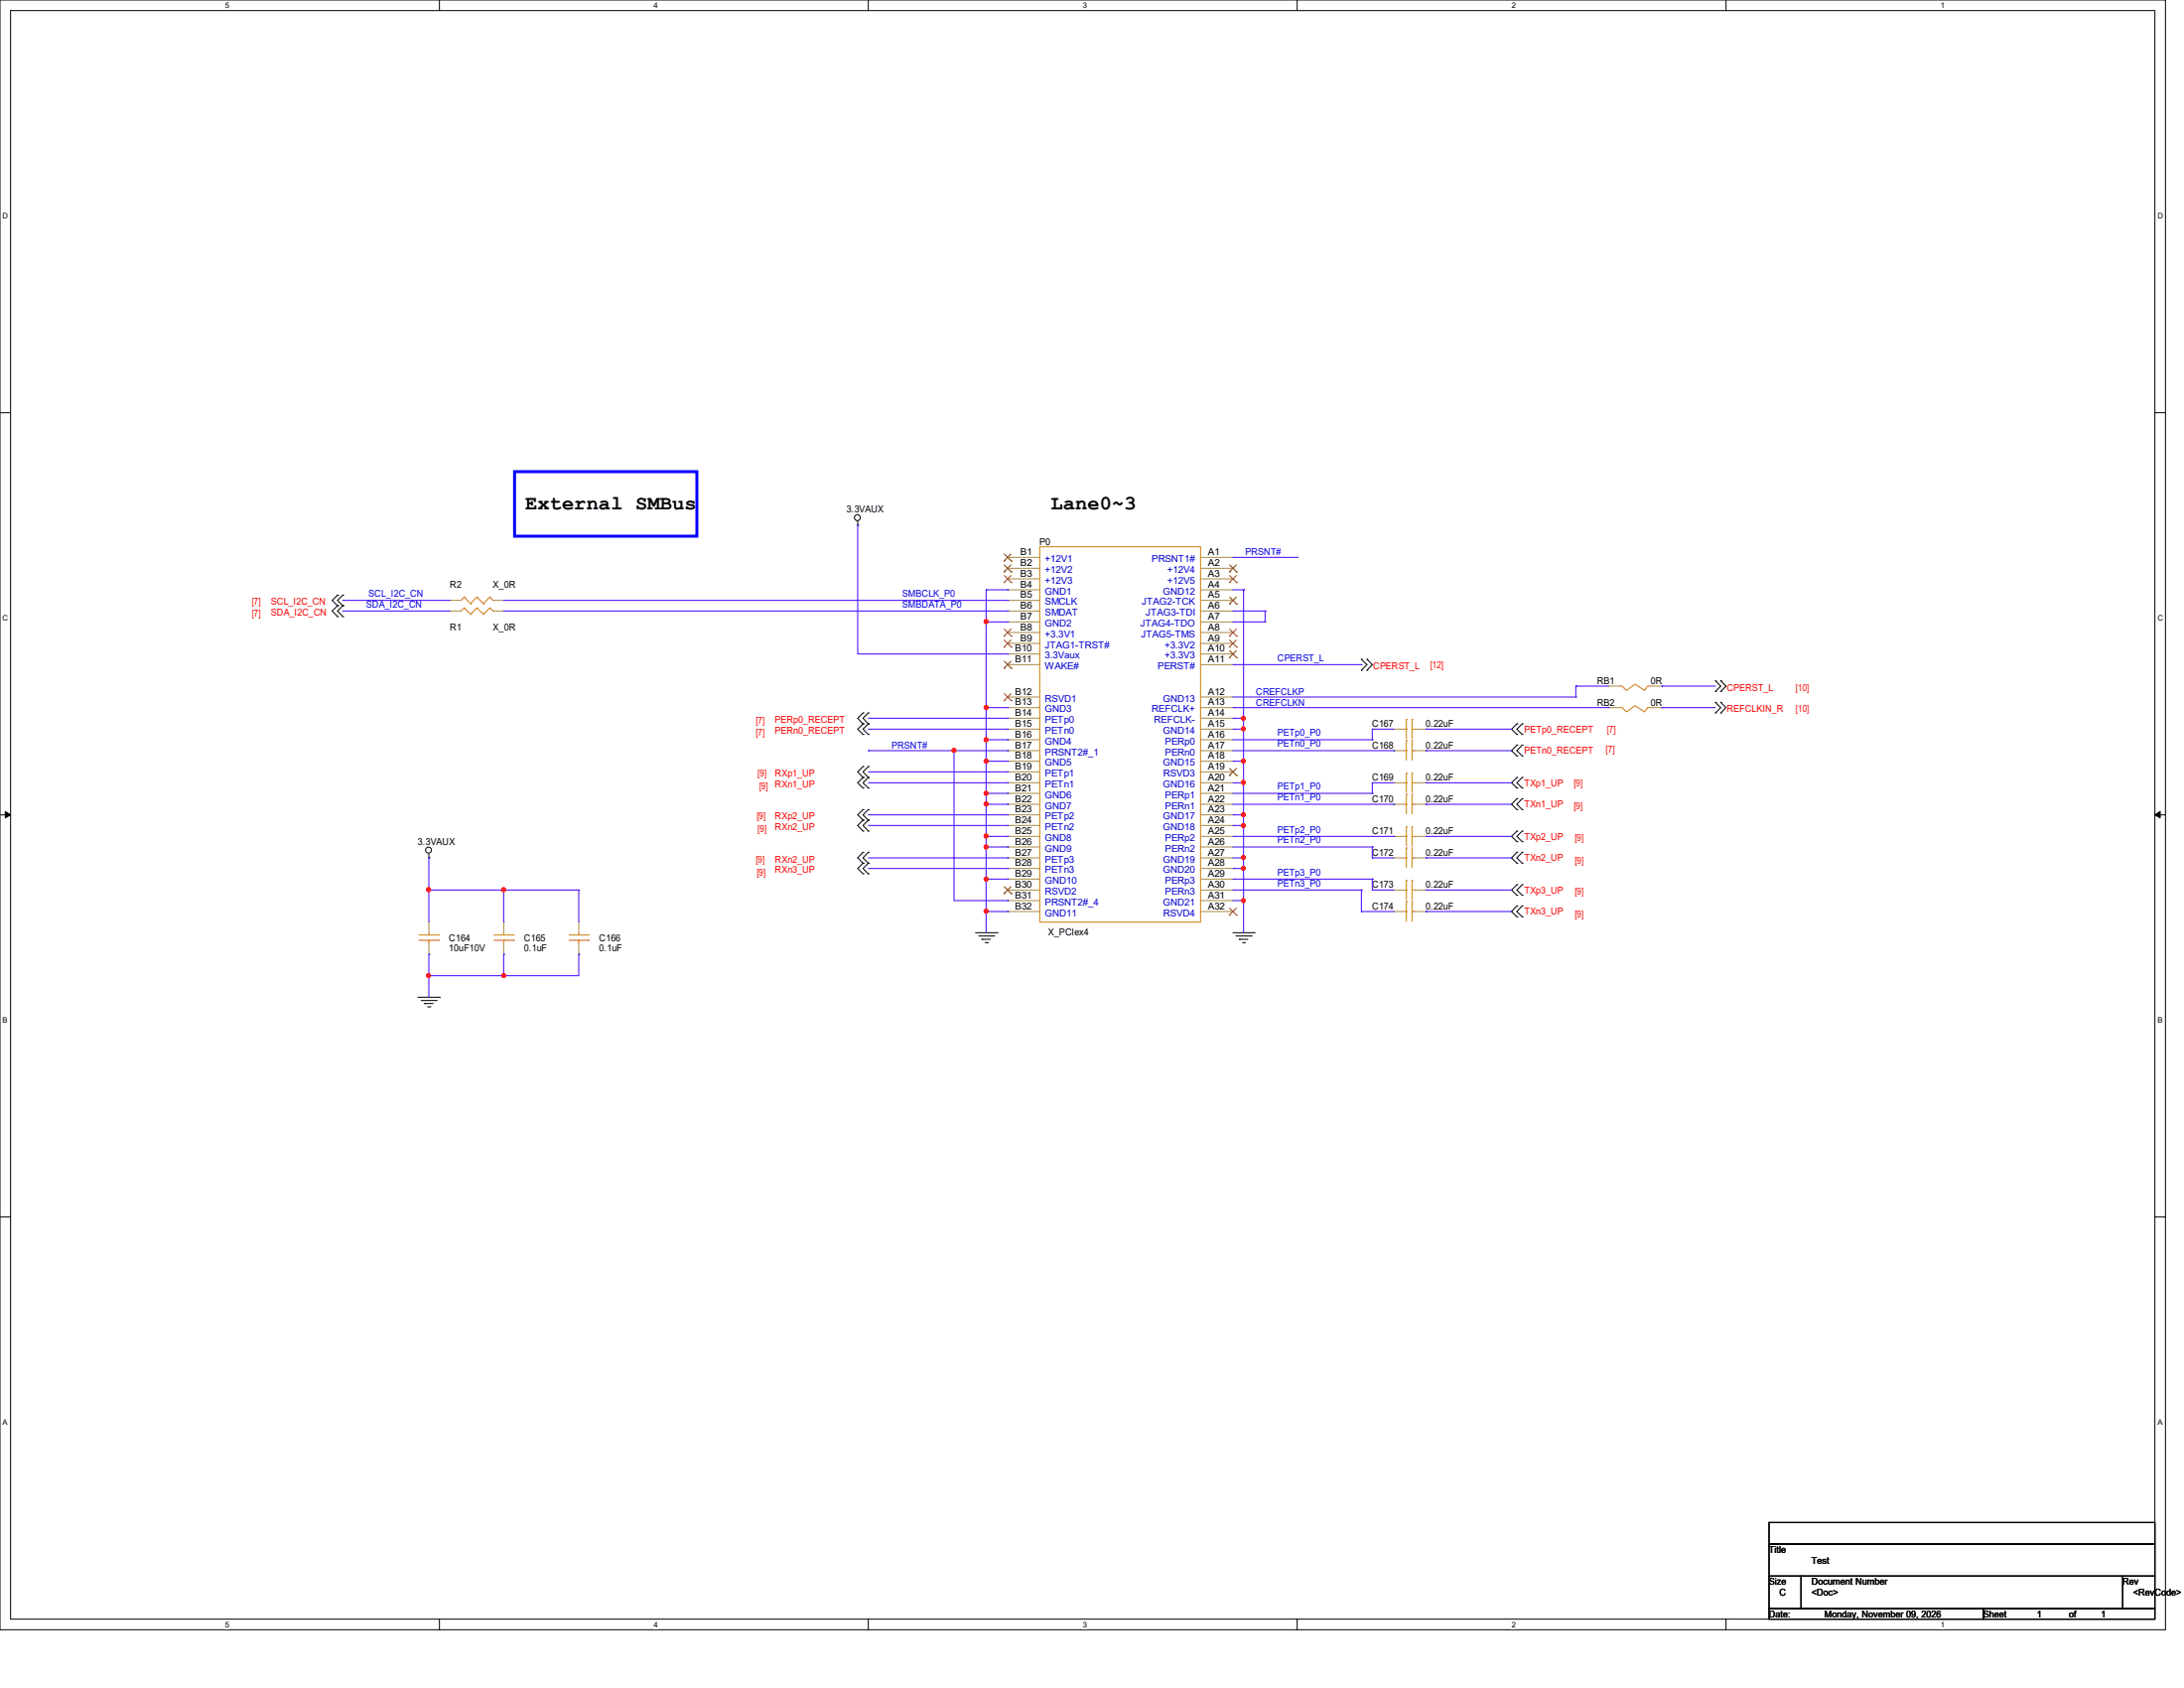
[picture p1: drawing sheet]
<svg xmlns="http://www.w3.org/2000/svg" width="279mm" height="216mm" viewBox="0 0 279 216" stroke-linecap="round" stroke-linejoin="round" font-family="sans-serif">
<path d="M0 0h277v208.4h-277zM1.4 1.4h274.3v205.7h-274.3z" fill="none" stroke="#000" stroke-width=".13"/>
<g fill="#fff">
<path d="M28.8 .1h.5v1.1h-.5z"/>
<path d="M28.8 207.2h.5v1.1h-.5z"/>
</g>
<path d="M56.2 0v1.4M56.2 207.1v1.3" fill="none" stroke="#000" stroke-width=".13"/>
<g fill="#fff">
<path d="M83.7 .1h.5v1.1h-.5z"/>
<path d="M83.7 207.2h.5v1.1h-.5z"/>
</g>
<path d="M111.1 0v1.4M111.1 207.1v1.3" fill="none" stroke="#000" stroke-width=".13"/>
<g fill="#fff">
<path d="M138.5 .1h.6v1.1h-.6z"/>
<path d="M138.5 207.2h.6v1.1h-.6z"/>
</g>
<path d="M165.9 0v1.4M165.9 207.1v1.3" fill="none" stroke="#000" stroke-width=".13"/>
<g fill="#fff">
<path d="M193.4 .1h.5v1.1h-.5z"/>
<path d="M193.4 207.2h.5v1.1h-.5z"/>
</g>
<path d="M220.8 0v1.4M220.8 207.1v1.3" fill="none" stroke="#000" stroke-width=".13"/>
<g fill="#fff">
<path d="M248.2 .1h.6v1.1h-.6z"/>
<path d="M248.2 207.2h.6v1.1h-.6z"/>
<path d="M.3 27.1h.8v1.1h-.8z"/>
<path d="M276 27.1h.7v1.1h-.7z"/>
<path d="M.3 78.5h.8v1.1h-.8z"/>
<path d="M276 78.5h.7v1.1h-.7z"/>
</g>
<path d="M0 52.8h1.4M275.7 52.8h1.3" fill="none" stroke="#000" stroke-width=".13"/>
<g fill="#fff">
<path d="M.3 129.9h.7v1.1h-.7z"/>
<path d="M276 129.9h.6v1.1h-.6z"/>
</g>
<path d="M0 104.2h1.4M275.7 104.2h1.3" fill="none" stroke="#000" stroke-width=".13"/>
<path d="M.7 103.8l.7 .4-.7 .4zM275.7 104.2l.7-.4v.8z" fill="#000" stroke="#000" stroke-width=".13"/>
<g fill="#fff">
<path d="M.3 181.4h.7v1.1h-.7z"/>
<path d="M276 181.4h.6v1.1h-.6z"/>
</g>
<g fill="none" stroke="#000" stroke-width=".13">
<path d="M43.2 76.1h.1M43.2 77.5h.1M43.2 78.9h.1M43.2 76.1l-.7 .7 .7 .7M43.2 77.5l-.7 .6 .7 .8M43.9 76.1h.1M43.9 77.5h.1M43.9 78.9h.1M43.9 76.1l-.7 .7 .7 .7M43.9 77.5l-.7 .6 .7 .8M109.7 67.2h.1M109.7 66.6v.6"/>
<path d="M110.4 91.2h.1M110.4 92.6h.1M110.4 93.9h.1M110.4 98h.1M110.4 99.4h.1M110.4 91.2l-.7 .7 .7 .7M110.4 92.6l-.7 .7 .7 .6M110.4 98l-.7 .7 .7 .7M110.4 99.4l-.7 .7 .7 .7M111.1 91.2h.1M111.1 92.6h.1M111.1 93.9h.1"/>
<path d="M111.1 98h.1M111.1 99.4h.1M111.1 91.2l-.7 .7 .7 .7M111.1 92.6l-.7 .7 .7 .6M111.1 98l-.7 .7 .7 .7M111.1 99.4l-.7 .7 .7 .7M174.2 84.3h.1M174.2 85.7h.1M174.2 84.3l.7 .7-.7 .7M174.9 84.3h.1M174.9 85.7h.1M174.9 84.3l.7 .7-.7 .7"/>
<path d="M194.1 92.6h.1M194.1 93.9h.1M194.1 95.3h.1M194.1 96.7h.1M194.1 99.4h.1M194.1 92.6l-.7 .7 .7 .6M194.1 95.3l-.7 .7 .7 .7M194.1 99.4l-.7 .7 .7 .7M194.7 93.9h.1M194.7 92.6h.1M194.7 96.7h.1M194.7 95.3h.1"/>
<path d="M194.7 99.4h.1M194.7 92.6l-.6 .7 .6 .6M194.7 95.3l-.6 .7 .6 .7M194.7 99.4l-.6 .7 .6 .7M219.5 87.1h.1M219.5 88.4h.1M219.5 89.8h.1M219.5 91.2h.1M219.5 87.1l.6 .7-.6 .6M219.5 89.8l.6 .7-.6 .7M220.1 87.1h.1M220.1 88.4h.1"/>
<path d="M220.1 89.8h.1M220.1 91.2h.1M220.1 87.1l.7 .7-.7 .6M220.1 89.8l.7 .7-.7 .7M54.9 109.7h.1M54.9 109.2v.5M110.4 100.8h.1M110.4 103.5h.1M110.4 104.9h.1M110.4 106.3h.1M110.4 109h.1M110.4 110.4h.1"/>
<path d="M110.4 111.8h.1M110.4 103.5l-.7 .7 .7 .7M110.4 104.9l-.7 .7 .7 .7M110.4 109l-.7 .7 .7 .7M110.4 110.4l-.7 .7 .7 .7M111.1 100.8h.1M111.1 103.5h.1M111.1 104.9h.1M111.1 106.3h.1M111.1 109h.1M111.1 110.4h.1M111.1 111.8h.1"/>
<path d="M111.1 103.5l-.7 .7 .7 .7M111.1 104.9l-.7 .7 .7 .7M111.1 109l-.7 .7 .7 .7M111.1 110.4l-.7 .7 .7 .7M124.8 119.3h2.8M125.2 119.7h1.9M127.1 119.7h.1M127.6 119.3h.1M157.7 119.3h2.7M158.1 119.7h2M160.1 119.7h.1M160.4 119.3h.1"/>
<path d="M194.1 100.8h.1M194.1 102.2h.1M194.1 103.5h.1M194.1 106.3h.1M194.1 107.7h.1M194.1 109h.1M194.1 110.4h.1M194.1 113.2h.1M194.1 114.5h.1M194.1 115.9h.1M194.1 117.3h.1M194.1 102.2l-.7 .7 .7 .6"/>
<path d="M194.1 106.3l-.7 .7 .7 .7M194.1 109l-.7 .7 .7 .7M194.1 113.2l-.7 .6 .7 .7M194.1 115.9l-.7 .7 .7 .7M194.7 100.8h.1M194.7 103.5h.1M194.7 102.2h.1M194.7 107.7h.1M194.7 106.3h.1M194.7 110.4h.1M194.7 109h.1M194.7 114.5h.1"/>
<path d="M194.7 113.2h.1M194.7 117.3h.1M194.7 115.9h.1M194.7 102.2l-.6 .7 .6 .6M194.7 106.3l-.6 .7 .6 .7M194.7 109l-.6 .7 .6 .7M194.7 113.2l-.6 .6 .6 .7M194.7 115.9l-.6 .7 .6 .7M53.5 127.6h2.7M53.9 128h1.9M54.3 128.4h.1M54.3 128.4h1.1"/>
<path d="M54.7 128.8h.3M55 128.8h.1M55.8 128h.1M56.2 127.6h.1M125.6 120.1h.1M125.6 120.1h1.1M126 120.6h.3M126.3 120.6h.1M158.5 120.1h.1M158.5 120.1h1.1M159 120.6h.2M159.2 120.6h.1"/>
<path d="M0 155.7h1.4M275.7 155.7h1.3M226.3 194.7h49.4v2.8h-49.4zM226.3 197.5h49.4v4.1h-49.4zM226.3 201.6h4.1v4.1h-4.1zM226.3 205.7h27.4v1.4h-27.4zM230.4 201.6h41.2v4.1h-41.2zM253.7 205.7h22v1.4h-22zM271.6 201.6h4.1v4.1h-4.1z"/>
<circle cx="109.7" cy="66.2" r=".38"/>
<circle cx="54.8" cy="108.7" r=".38"/>
</g>
<path d="M65.8 60.3h23.4v8.3h-23.4z" fill="none" stroke="#00f" stroke-width=".38"/>
<g fill="none" stroke="#cc8006" stroke-width=".13">
<path d="M59.4 76.4h.1M59.4 77.8h.1M59.4 76.4l-.4 .4M59.4 76.4l.8 .8M59.4 77.8l-.4 .3M59.4 77.8l.8 .8M60.2 77.2h.1M60.2 78.6h.1M61 76.4h.1M61 77.8h.1M61 76.4l-.8 .8M61 76.4l.8 .8"/>
<path d="M61 77.8l-.8 .8M61 77.8l.8 .8M61.8 77.2h.1M61.8 78.6h.1M62.7 76.4h.1M62.7 77.8h.1M62.7 76.4l-.9 .8M62.7 76.4l.4 .4M62.7 77.8l-.9 .8M62.7 77.8l.4 .3M63.1 76.8h.1M63.1 78.1h.1"/>
<path d="M133 69.9h20.6v48h-20.6zM179.7 96h.2M179.7 93.3h.2M179.9 96h.1M179.9 94.7h.1M179.9 93.3h.1M179.9 92h.1M179.9 98.9h.1M179.9 92v2.5M179.9 94.7v2.5M179.9 98.9v2.4M180.6 94.7h.1"/>
<path d="M180.6 96h.1M180.6 92h.1M180.6 93.3h.1M180.6 98.9h.1M180.6 96h.4M180.6 92v2.5M180.6 94.7v2.5M180.6 98.9v2.4M180.6 93.3h.4M207.1 87.8h.4l.6 .5 1.1-.8 1.2 .8 .4-.5h.4M207.1 90.5h.4l.6 .6 1.1-.8 1.2 .8 .4-.6h.4M53.6 119.6h2.5"/>
<path d="M54.9 119.6h.1M54.9 119.3v.3M56.1 119.6h.1M63.2 119.6h2.5M64.4 119.6h.1M64.4 119.3v.3M65.7 119.6h.1M72.8 119.6h2.5M74 119.6h.1M74 119.3v.3M75.3 119.6h.1M179.7 107h.2"/>
<path d="M179.7 109.7h.2M179.7 100.1h.2M179.7 102.9h.2M179.7 113.8h.2M179.7 116.6h.2M179.9 107h.1M179.9 105.7h.1M179.9 109.7h.1M179.9 108.5h.1M179.9 100.1h.1M179.9 102.9h.1M179.9 101.6h.1"/>
<path d="M179.9 113.8h.1M179.9 112.6h.1M179.9 116.6h.1M179.9 115.3h.1M179.9 101.6v2.5M179.9 105.7v2.5M179.9 108.5v2.5M179.9 112.6v2.5M179.9 115.3v2.5M180.6 105.7h.1M180.6 107h.1M180.6 108.5h.1"/>
<path d="M180.6 109.7h.1M180.6 100.1h.1M180.6 101.6h.1M180.6 102.9h.1M180.6 112.6h.1M180.6 113.8h.1M180.6 115.3h.1M180.6 116.6h.1M180.6 101.6v2.5M180.6 105.7v2.5M180.6 108.5v2.5M180.6 112.6v2.5"/>
<path d="M180.6 115.3v2.5M180.6 107h.4M180.6 109.7h.4M180.6 100.1h.4M180.6 102.9h.4M180.6 113.8h.4M180.6 116.6h.4M53.6 120.3h2.5M54.9 120.3h.1M54.9 120.3v.4M56.1 120.3h.1M63.2 120.3h2.5"/>
<path d="M64.4 120.3h.1M64.4 120.3v.4M65.7 120.3h.1M72.8 120.3h2.5M74 120.3h.1M74 120.3v.4M75.3 120.3h.1"/>
</g>
<g fill="none" stroke="#a84" stroke-width=".13">
<path d="M57.6 76.8h.1M57.6 78.1h.1M57.6 76.8h1.4M57.6 78.1h1.4M63.1 76.8h1.3M63.1 78.1h1.3M64.4 76.8h.1M64.4 78.1h.1M128.9 71.3h.1M128.9 72.7h.1M128.9 74h.1M128.9 75.4h.1"/>
<path d="M128.9 76.8h.1M128.9 78.1h.1M128.9 79.5h.1M128.9 76.8h4.1M128.9 78.1h4.1M128.9 71.3h4.1M128.9 72.7h4.1M128.9 74h4.1M128.9 75.4h4.1M128.9 79.5h4.1M153.6 76.8h4.1M153.6 78.1h4.1"/>
<path d="M153.6 71.3h4.1M153.6 72.7h4.1M153.6 74h4.1M153.6 75.4h4.1M153.6 79.5h4.1M157.7 71.3h.1M157.7 72.7h.1M157.7 74h.1M157.7 75.4h.1M157.7 76.8h.1M157.7 78.1h.1M157.7 79.5h.1"/>
<path d="M128.9 80.9h.1M128.9 82.3h.1M128.9 83.7h.1M128.9 85h.1M128.9 89.2h.1M128.9 90.5h.1M128.9 91.9h.1M128.9 93.3h.1M128.9 94.6h.1M128.9 96h.1M128.9 97.4h.1M128.9 98.7h.1"/>
<path d="M128.9 96h4.1M128.9 93.3h4.1M128.9 90.5h4.1M128.9 80.9h4.1M128.9 82.3h4.1M128.9 83.7h4.1M128.9 85h4.1M128.9 89.2h4.1M128.9 91.9h4.1M128.9 94.6h4.1M128.9 97.4h4.1M128.9 98.7h4.1"/>
<path d="M153.6 96h4.1M153.6 93.3h4.1M153.6 90.5h4.1M153.6 80.9h4.1M153.6 82.3h4.1M153.6 83.7h4.1M153.6 85h4.1M153.6 89.2h4.1M153.6 91.9h4.1M153.6 94.6h4.1M153.6 97.4h4.1M153.6 98.7h4.1"/>
<path d="M157.7 80.9h.1M157.7 82.3h.1M157.7 83.7h.1M157.7 85h.1M157.7 89.2h.1M157.7 90.5h.1M157.7 91.9h.1M157.7 93.3h.1M157.7 94.6h.1M157.7 96h.1M157.7 97.4h.1M157.7 98.7h.1"/>
<path d="M178.3 96h.1M178.3 93.3h.1M178.3 96h1.4M178.3 93.3h1.4M181 96h1.4M181 93.3h1.4M182.4 96h.1M182.4 93.3h.1M205.7 87.8h.1M205.7 90.5h.1M205.7 87.8h1.4M205.7 90.5h1.4"/>
<path d="M211.2 87.8h1.4M211.2 90.5h1.4M212.6 87.8h.1M212.6 90.5h.1M54.9 117.9h.1M54.9 117.9v1.4M64.4 117.9h.1M64.4 117.9v1.4M74 117.9h.1M74 117.9v1.4M128.9 100.1h.1M128.9 101.5h.1"/>
<path d="M128.9 102.9h.1M128.9 104.2h.1M128.9 105.6h.1M128.9 107h.1M128.9 108.3h.1M128.9 109.7h.1M128.9 111.1h.1M128.9 112.4h.1M128.9 113.8h.1M128.9 115.2h.1M128.9 116.6h.1M128.9 107h4.1"/>
<path d="M128.9 109.7h4.1M128.9 100.1h4.1M128.9 102.9h4.1M128.9 113.8h4.1M128.9 116.6h4.1M128.9 101.5h4.1M128.9 104.2h4.1M128.9 105.6h4.1M128.9 108.3h4.1M128.9 111.1h4.1M128.9 112.4h4.1M128.9 115.2h4.1"/>
<path d="M153.6 107h4.1M153.6 109.7h4.1M153.6 100.1h4.1M153.6 102.9h4.1M153.6 113.8h4.1M153.6 116.6h4.1M153.6 101.5h4.1M153.6 104.2h4.1M153.6 105.6h4.1M153.6 108.3h4.1M153.6 111.1h4.1M153.6 112.4h4.1"/>
<path d="M153.6 115.2h4.1M157.7 100.1h.1M157.7 101.5h.1M157.7 102.9h.1M157.7 104.2h.1M157.7 105.6h.1M157.7 107h.1M157.7 108.3h.1M157.7 109.7h.1M157.7 111.1h.1M157.7 112.4h.1M157.7 113.8h.1"/>
<path d="M157.7 115.2h.1M157.7 116.6h.1M178.3 107h.1M178.3 109.7h.1M178.3 100.1h.1M178.3 102.9h.1M178.3 113.8h.1M178.3 116.6h.1M178.3 107h1.4M178.3 109.7h1.4M178.3 100.1h1.4M178.3 102.9h1.4"/>
<path d="M178.3 113.8h1.4M178.3 116.6h1.4M181 107h1.4M181 109.7h1.4M181 100.1h1.4M181 102.9h1.4M181 113.8h1.4M181 116.6h1.4M182.4 107h.1M182.4 109.7h.1M182.4 100.1h.1M182.4 102.9h.1"/>
<path d="M182.4 113.8h.1M182.4 116.6h.1M54.9 122h.1M54.9 120.7v1.3M64.4 122h.1M64.4 120.7v1.3M74 122h.1M74 120.7v1.3"/>
</g>
<g fill="none" stroke="#804000" stroke-width=".13">
<path d="M128.4 71.8h.1M128.4 73.2h.1M128.4 74.5h.1M128.5 70.9l.9 .9M128.5 72.3l.9 .9M128.5 73.6l.9 .9M129.3 70.9l-.9 .9M129.3 72.3l-.9 .9M129.3 73.6l-.9 .9M129.4 71.8h.1M129.4 73.2h.1M129.4 74.5h.1"/>
<path d="M157.3 73.2h.1M157.3 74.5h.1M157.3 77.3h.1M157.3 72.3l.9 .9M157.3 73.6l.9 .9M157.3 76.4l.9 .9M158.2 72.3l-.9 .9M158.2 73.6l-.9 .9M158.2 76.4l-.9 .9M158.2 73.2h.1M158.2 74.5h.1M158.2 77.3h.1"/>
<path d="M128.4 81.4h.1M128.4 82.8h.1M128.4 85.5h.1M128.4 89.6h.1M128.5 80.5l.9 .9M128.5 81.9l.9 .9M128.5 84.6l.9 .9M128.5 88.7l.9 .9M129.3 80.5l-.9 .9M129.3 81.9l-.9 .9M129.3 84.6l-.9 .9M129.3 88.7l-.9 .9"/>
<path d="M129.4 81.4h.1M129.4 82.8h.1M129.4 85.5h.1M129.4 89.6h.1M157.3 81.4h.1M157.3 82.8h.1M157.3 84.1h.1M157.3 99.2h.1M157.3 80.5l.9 .9M157.3 81.9l.9 .9M157.3 83.2l.9 .9M157.3 98.3l.9 .9"/>
<path d="M158.2 80.5l-.9 .9M158.2 81.9l-.9 .9M158.2 83.2l-.9 .9M158.2 98.3l-.9 .9M158.2 81.4h.1M158.2 82.8h.1M158.2 84.1h.1M158.2 99.2h.1M128.4 114.3h.1M128.5 113.4l.9 .9M129.3 113.4l-.9 .9M129.4 114.3h.1"/>
<path d="M157.3 117.1h.1M157.3 116.2l.9 .9M158.2 116.2l-.9 .9M158.2 117.1h.1"/>
</g>
<g fill="none" stroke="#4200ff" stroke-width=".13">
<path d="M43.9 76.8h.1M43.9 78.1h.1M43.9 76.8h13.7M43.9 78.1h13.7M64.4 76.8h64.5M64.4 78.1h64.5M109.7 67.2h.1M109.7 67.2v16.5h19.2M126.2 75.4h.1M126.2 79.5h.1M126.2 75.4h2.7M126.2 75.4v43.9"/>
<path d="M126.2 79.5h2.7M128.9 75.4h.1M128.9 76.8h.1M128.9 78.1h.1M128.9 79.5h.1M157.7 75.4h1.4M157.7 78.1h4.1M157.7 79.5h4.1M157.7 71.3h8.2M159.1 75.4h.1M159.1 75.4v43.9M161.8 78.1h.1"/>
<path d="M161.8 79.5h.1M161.8 78.1v1.4M165.9 71.3h.1M111.1 96h.1M111.1 91.9h17.8M111.1 93.3h17.8M111.1 96h17.8M111.1 98.7h17.8M122 96h.1M122 96v19.2h6.9M126.2 90.5h.1M126.2 94.6h.1"/>
<path d="M126.2 97.4h.1M126.2 90.5h2.7M126.2 94.6h2.7M126.2 97.4h2.7M128.9 83.7h.1M128.9 90.5h.1M128.9 91.9h.1M128.9 93.3h.1M128.9 94.6h.1M128.9 96h.1M128.9 97.4h.1M128.9 98.7h.1"/>
<path d="M157.7 90.5h48M157.7 91.9h1.4M157.7 93.3h1.4M157.7 94.6h17.9M157.7 96h20.6M157.7 97.4h1.4M157.7 85h16.5M157.7 89.2h43.9M159.1 91.9h.1M159.1 93.3h.1M159.1 97.4h.1M174.2 85h.1"/>
<path d="M175.6 93.3h.1M175.6 94.6h.1M175.6 93.3h2.7M175.6 93.3v1.3M178.3 96h.1M182.4 93.3h.1M182.4 96h.1M182.4 93.3h11M182.4 96h11M201.6 87.8h.1M201.6 89.2h.1M201.6 87.8h4.1"/>
<path d="M201.6 87.8v1.4M205.7 90.5h.1M212.6 87.8h.1M212.6 90.5h.1M212.6 87.8h6.9M212.6 90.5h6.9M54.9 109.7h.1M54.9 113.8h.1M54.9 113.8h19.1M54.9 109.7v8.2M64.4 113.8h.1M64.4 113.8v4.1"/>
<path d="M74 113.8h.1M74 113.8v4.1M111.1 100.1h17.8M111.1 104.2h17.8M111.1 105.6h17.8M111.1 109.7h17.8M111.1 111.1h17.8M126.2 101.5h.1M126.2 102.9h.1M126.2 107h.1M126.2 108.3h.1M126.2 112.4h.1"/>
<path d="M126.2 116.6h.1M126.2 101.5h2.7M126.2 102.9h2.7M126.2 107h2.7M126.2 108.3h2.7M126.2 112.4h2.7M126.2 116.6h2.7M128.9 100.1h.1M128.9 101.5h.1M128.9 102.9h.1M128.9 104.2h.1M128.9 105.6h.1"/>
<path d="M128.9 107h.1M128.9 108.3h.1M128.9 109.7h.1M128.9 111.1h.1M128.9 112.4h.1M128.9 115.2h.1M128.9 116.6h.1M157.7 100.1h1.4M157.7 101.5h17.9M157.7 102.9h20.6M157.7 104.2h1.4M157.7 105.6h1.4"/>
<path d="M157.7 107h20.6M157.7 108.3h17.9M157.7 109.7h1.4M157.7 111.1h1.4M157.7 112.4h17.9M157.7 113.8h16.5M157.7 115.2h1.4M159.1 100.1h.1M159.1 105.6h.1M159.1 109.7h.1M159.1 111.1h.1M159.1 115.2h.1"/>
<path d="M159.1 104.2h.1M174.2 113.8h.1M174.2 116.6h.1M174.2 113.8v2.8M174.2 116.6h4.1M175.6 100.1h.1M175.6 108.3h.1M175.6 109.7h.1M175.6 112.4h.1M175.6 113.8h.1M175.6 101.5h.1M175.6 100.1v1.4"/>
<path d="M175.6 108.3v1.4M175.6 112.4v1.4M175.6 100.1h2.7M175.6 109.7h2.7M175.6 113.8h2.7M178.3 107h.1M178.3 102.9h.1M182.4 100.1h.1M182.4 102.9h.1M182.4 107h.1M182.4 109.7h.1M182.4 113.8h.1"/>
<path d="M182.4 116.6h.1M182.4 100.1h11M182.4 102.9h11M182.4 107h11M182.4 109.7h11M182.4 113.8h11M182.4 116.6h11M54.9 122h.1M54.9 124.8h.1M54.9 122v5.6M64.4 122h.1M64.4 124.8h.1"/>
<path d="M64.4 122v2.8M74 122h.1M74 122v2.8h-19.1"/>
</g>
<g fill="#f00" stroke="#f00" stroke-width=".13">
<circle cx="126.2" cy="79.5" r=".25"/>
<circle cx="159.1" cy="91.9" r=".24"/>
<circle cx="126.2" cy="94.6" r=".25"/>
<circle cx="126.2" cy="90.5" r=".25"/>
<circle cx="159.1" cy="93.2" r=".24"/>
<circle cx="159.1" cy="97.3" r=".24"/>
<circle cx="122" cy="96" r=".25"/>
<circle cx="126.2" cy="97.3" r=".25"/>
<circle cx="126.2" cy="101.5" r=".25"/>
<circle cx="159.1" cy="100.1" r=".24"/>
<circle cx="126.2" cy="106.9" r=".25"/>
<circle cx="126.2" cy="102.8" r=".25"/>
<circle cx="159.1" cy="104.2" r=".24"/>
<circle cx="159.1" cy="105.6" r=".24"/>
<circle cx="126.2" cy="108.3" r=".25"/>
<circle cx="126.2" cy="112.4" r=".25"/>
<circle cx="159.1" cy="115.2" r=".24"/>
<circle cx="126.2" cy="116.5" r=".25"/>
<circle cx="54.8" cy="113.8" r=".25"/>
<circle cx="64.4" cy="113.8" r=".25"/>
<circle cx="54.8" cy="124.8" r=".25"/>
<circle cx="64.4" cy="124.8" r=".25"/>
<circle cx="159.1" cy="111.1" r=".24"/>
<circle cx="159.1" cy="109.7" r=".24"/>
</g>
<g font-size="2.6">
<text x="67.2" y="65.2">External SMBus</text>
<text x="134.4" y="65.2">Lane0~3</text>
</g>
<g font-size="1.2">
<text x="108.3" y="65.6">3.3VAUX</text>
<text x="130.6" y="71">B1</text>
<text x="133" y="69.7">P0</text>
<text x="154.6" y="71">A1</text>
<text x="57.6" y="75.2">R2</text>
<text x="63.1" y="75.2">X_0R</text>
<text x="130.6" y="72.4">B2</text>
<text x="130.6" y="73.7">B3</text>
<text x="130.6" y="75.1">B4</text>
<text x="130.6" y="76.5">B5</text>
<text x="130.6" y="77.9">B6</text>
<text x="154.6" y="72.4">A2</text>
<text x="154.6" y="73.7">A3</text>
<text x="154.6" y="75.1">A4</text>
<text x="154.6" y="76.5">A5</text>
<text x="154.6" y="77.9">A6</text>
<text x="57.6" y="80.7">R1</text>
<text x="63.1" y="80.7">X_0R</text>
<text x="129.9" y="83.4">B10</text>
<text x="130.6" y="79.2">B7</text>
<text x="130.6" y="80.6">B8</text>
<text x="130.6" y="82">B9</text>
<text x="154.6" y="79.2">A7</text>
<text x="154.6" y="80.6">A8</text>
<text x="154.6" y="82">A9</text>
<text x="154.6" y="83.4">A10</text>
<text x="129.9" y="84.7">B11</text>
<text x="129.9" y="88.9">B12</text>
<text x="154.6" y="84.7">A11</text>
<text x="154.6" y="88.9">A12</text>
<text x="204.3" y="87.5">RB1</text>
<text x="211.2" y="87.5">0R</text>
<text x="129.9" y="90.2">B13</text>
<text x="129.9" y="91.6">B14</text>
<text x="129.9" y="93">B15</text>
<text x="129.9" y="94.3">B16</text>
<text x="129.9" y="95.7">B17</text>
<text x="154.6" y="90.2">A13</text>
<text x="154.6" y="91.6">A14</text>
<text x="154.6" y="93">A15</text>
<text x="154.6" y="94.3">A16</text>
<text x="154.6" y="95.7">A17</text>
<text x="175.6" y="95.8">C168</text>
<text x="175.6" y="93">C167</text>
<text x="182.4" y="95.8">0.22uF</text>
<text x="182.4" y="93">0.22uF</text>
<text x="204.3" y="90.3">RB2</text>
<text x="211.2" y="90.3">0R</text>
<text x="129.9" y="97.1">B18</text>
<text x="129.9" y="98.4">B19</text>
<text x="129.9" y="99.8">B20</text>
<text x="129.9" y="101.2">B21</text>
<text x="154.6" y="97.1">A18</text>
<text x="154.6" y="98.4">A19</text>
<text x="154.6" y="99.8">A20</text>
<text x="154.6" y="101.2">A21</text>
<text x="175.6" y="99.9">C169</text>
<text x="182.4" y="99.9">0.22uF</text>
<text x="129.9" y="102.6">B22</text>
<text x="129.9" y="103.9">B23</text>
<text x="129.9" y="105.3">B24</text>
<text x="129.9" y="106.7">B25</text>
<text x="154.6" y="102.6">A22</text>
<text x="154.6" y="103.9">A23</text>
<text x="154.6" y="105.3">A24</text>
<text x="154.6" y="106.7">A25</text>
<text x="175.6" y="106.7">C171</text>
<text x="175.6" y="102.6">C170</text>
<text x="182.4" y="106.7">0.22uF</text>
<text x="182.4" y="102.6">0.22uF</text>
<text x="53.5" y="108.1">3.3VAUX</text>
<text x="129.9" y="108">B26</text>
<text x="129.9" y="109.4">B27</text>
<text x="129.9" y="110.8">B28</text>
<text x="129.9" y="112.1">B29</text>
<text x="129.9" y="113.5">B30</text>
<text x="154.6" y="108">A26</text>
<text x="154.6" y="109.4">A27</text>
<text x="154.6" y="110.8">A28</text>
<text x="154.6" y="112.1">A29</text>
<text x="154.6" y="113.5">A30</text>
<text x="175.6" y="109.5">C172</text>
<text x="175.6" y="113.6">C173</text>
<text x="182.4" y="109.5">0.22uF</text>
<text x="182.4" y="113.6">0.22uF</text>
<text x="129.9" y="114.9">B31</text>
<text x="129.9" y="116.3">B32</text>
<text x="134.1" y="119.6">X_PCIex4</text>
<text x="154.6" y="114.9">A31</text>
<text x="154.6" y="116.3">A32</text>
<text x="175.6" y="116.3">C174</text>
<text x="182.4" y="116.3">0.22uF</text>
<text x="57.4" y="120.4">C164</text>
<text x="57.4" y="121.7">10uF10V</text>
<text x="67.1" y="120.4">C165</text>
<text x="67.1" y="121.7">0.1uF</text>
<text x="76.7" y="120.4">C166</text>
<text x="76.7" y="121.7">0.1uF</text>
<text x="226.3" y="198.6">Title</text>
<text x="226.3" y="202.7">Size</text>
<text x="231.8" y="200">Test</text>
<text x="231.8" y="202.7">Document Number</text>
<text x="271.6" y="202.7">Rev</text>
<text x="226.3" y="206.9">Date:</text>
<text x="227.7" y="204.1">C</text>
<text x="231.8" y="204.1">&lt;Doc&gt;</text>
<text x="233.4" y="206.9">Monday, November 09, 2026</text>
<text x="253.7" y="206.9">Sheet</text>
<text x="260.6" y="206.9">1</text>
<text x="264.7" y="206.9">of</text>
<text x="268.8" y="206.9">1</text>
<text x="272.9" y="204.1">&lt;RevCode&gt;</text>
</g>
<g font-size="1.2" fill="#00c">
<text x="133.7" y="71.9">+12V1</text>
<text x="147.4" y="71.9">PRSNT1#</text>
<text x="133.7" y="73.3">+12V2</text>
<text x="133.7" y="74.6">+12V3</text>
<text x="133.7" y="76">GND1</text>
<text x="133.7" y="77.4">SMCLK</text>
<text x="146.1" y="77.4">JTAG2-TCK</text>
<text x="148.8" y="76">GND12</text>
<text x="149.3" y="73.3">+12V4</text>
<text x="149.3" y="74.6">+12V5</text>
<text x="133.7" y="78.7">SMDAT</text>
<text x="133.7" y="80.1">GND2</text>
<text x="133.7" y="81.5">+3.3V1</text>
<text x="133.7" y="82.9">JTAG1-TRST#</text>
<text x="145.9" y="80.1">JTAG4-TDO</text>
<text x="146" y="81.5">JTAG5-TMS</text>
<text x="146.6" y="78.7">JTAG3-TDI</text>
<text x="149" y="82.9">+3.3V2</text>
<text x="133.7" y="84.2">3.3Vaux</text>
<text x="133.7" y="85.6">WAKE#</text>
<text x="133.7" y="89.7">RSVD1</text>
<text x="148.1" y="85.6">PERST#</text>
<text x="148.8" y="89.7">GND13</text>
<text x="149" y="84.2">+3.3V3</text>
<text x="133.7" y="91.1">GND3</text>
<text x="133.7" y="92.5">PETp0</text>
<text x="133.7" y="93.9">PETn0</text>
<text x="133.7" y="95.2">GND4</text>
<text x="147.4" y="91.1">REFCLK+</text>
<text x="147.7" y="92.5">REFCLK-</text>
<text x="148.8" y="93.9">GND14</text>
<text x="149.1" y="95.2">PERp0</text>
<text x="133.7" y="96.6">PRSNT2#_1</text>
<text x="133.7" y="98">GND5</text>
<text x="133.7" y="99.3">PETp1</text>
<text x="133.7" y="100.7">PETn1</text>
<text x="148.8" y="98">GND15</text>
<text x="148.8" y="100.7">GND16</text>
<text x="148.8" y="99.3">RSVD3</text>
<text x="149.1" y="96.6">PERn0</text>
<text x="133.7" y="102.1">GND6</text>
<text x="133.7" y="103.5">GND7</text>
<text x="133.7" y="104.8">PETp2</text>
<text x="133.7" y="106.2">PETn2</text>
<text x="133.7" y="107.6">GND8</text>
<text x="148.8" y="104.8">GND17</text>
<text x="148.8" y="106.2">GND18</text>
<text x="149.1" y="102.1">PERp1</text>
<text x="149.1" y="103.5">PERn1</text>
<text x="149.1" y="107.6">PERp2</text>
<text x="133.7" y="108.9">GND9</text>
<text x="133.7" y="110.3">PETp3</text>
<text x="133.7" y="111.7">PETn3</text>
<text x="133.7" y="113">GND10</text>
<text x="148.8" y="110.3">GND19</text>
<text x="148.8" y="111.7">GND20</text>
<text x="149.1" y="108.9">PERn2</text>
<text x="149.1" y="113">PERp3</text>
<text x="133.7" y="114.4">RSVD2</text>
<text x="133.7" y="115.8">PRSNT2#_4</text>
<text x="133.7" y="117.2">GND11</text>
<text x="148.8" y="115.8">GND21</text>
<text x="148.8" y="117.2">RSVD4</text>
<text x="149.1" y="114.4">PERn3</text>
</g>
<g font-size="1.2" fill="#00f">
<text x="159.3" y="71">PRSNT#</text>
<text x="46.9" y="77.7">SDA_I2C_CN</text>
<text x="47.2" y="76.3">SCL_I2C_CN</text>
<text x="115.4" y="76.3">SMBCLK_P0</text>
<text x="115.4" y="77.7">SMBDATA_P0</text>
<text x="160.7" y="88.9">CREFCLKP</text>
<text x="163.4" y="84.5">CPERST_L</text>
<text x="114.1" y="95.8">PRSNT#</text>
<text x="160.7" y="90.3">CREFCLKN</text>
<text x="163.4" y="94.1">PETp0_P0</text>
<text x="163.4" y="95.5">PETn0_P0</text>
<text x="163.4" y="101">PETp1_P0</text>
<text x="163.4" y="106.5">PETp2_P0</text>
<text x="163.4" y="102.4">PETn1_P0</text>
<text x="163.4" y="107.9">PETn2_P0</text>
<text x="163.4" y="112">PETp3_P0</text>
<text x="163.4" y="113.4">PETn3_P0</text>
</g>
<g font-size="1.2" fill="#f00">
<text x="32.2" y="77.4">[7]</text>
<text x="34.7" y="77.4">SCL_I2C_CN</text>
<text x="32.2" y="78.9">[7]</text>
<text x="34.7" y="78.7">SDA_I2C_CN</text>
<text x="175.7" y="85.6">CPERST_L</text>
<text x="183" y="85.5">[12]</text>
<text x="220.9" y="88.3">CPERST_L</text>
<text x="229.7" y="88.3">[10]</text>
<text x="96.7" y="92.6">[7]</text>
<text x="96.7" y="94.1">[7]</text>
<text x="99.1" y="92.5">PERp0_RECEPT</text>
<text x="99.1" y="93.9">PERn0_RECEPT</text>
<text x="195" y="93.7">PETp0_RECEPT</text>
<text x="205.6" y="93.7">[7]</text>
<text x="220.9" y="91.1">REFCLKIN_R</text>
<text x="229.7" y="91.1">[10]</text>
<text x="96.9" y="99.3">[9]</text>
<text x="97.1" y="101">[9]</text>
<text x="99.1" y="99.3">RXp1_UP</text>
<text x="99.1" y="100.7">RXn1_UP</text>
<text x="195" y="96.4">PETn0_RECEPT</text>
<text x="195" y="100.6">TXp1_UP</text>
<text x="201.3" y="100.6">[9]</text>
<text x="205.4" y="96.3">[7]</text>
<text x="96.8" y="104.8">[9]</text>
<text x="96.9" y="106.5">[9]</text>
<text x="99.1" y="104.8">RXp2_UP</text>
<text x="99.1" y="106.2">RXn2_UP</text>
<text x="195" y="103.3">TXn1_UP</text>
<text x="195" y="107.4">TXp2_UP</text>
<text x="201.3" y="103.5">[9]</text>
<text x="201.5" y="107.6">[9]</text>
<text x="96.7" y="110.3">[9]</text>
<text x="96.8" y="112">[9]</text>
<text x="99.1" y="110.3">RXn2_UP</text>
<text x="99.1" y="111.7">RXn3_UP</text>
<text x="195" y="110.2">TXn2_UP</text>
<text x="201.5" y="110.4">[9]</text>
<text x="195" y="114.3">TXp3_UP</text>
<text x="195" y="117">TXn3_UP</text>
<text x="201.5" y="114.4">[9]</text>
<text x="201.5" y="117.3">[9]</text>
</g>
<g font-size="1">
<text x="28.8" y="1">5</text>
<text x="83.7" y="1">4</text>
<text x="138.5" y="1">3</text>
<text x="193.4" y="1">2</text>
<text x="248.2" y="1">1</text>
<text x=".3" y="27.9">D</text>
<text x="276" y="27.9">D</text>
<text x=".3" y="79.4">C</text>
<text x="276" y="79.4">C</text>
<text x=".3" y="130.8">B</text>
<text x="276" y="130.8">B</text>
<text x=".3" y="182.2">A</text>
<text x="276" y="182.2">A</text>
<text x="28.8" y="208.1">5</text>
<text x="83.7" y="208.1">4</text>
<text x="138.5" y="208.1">3</text>
<text x="193.4" y="208.1">2</text>
<text x="248.2" y="208.1">1</text>
</g>
</svg>
